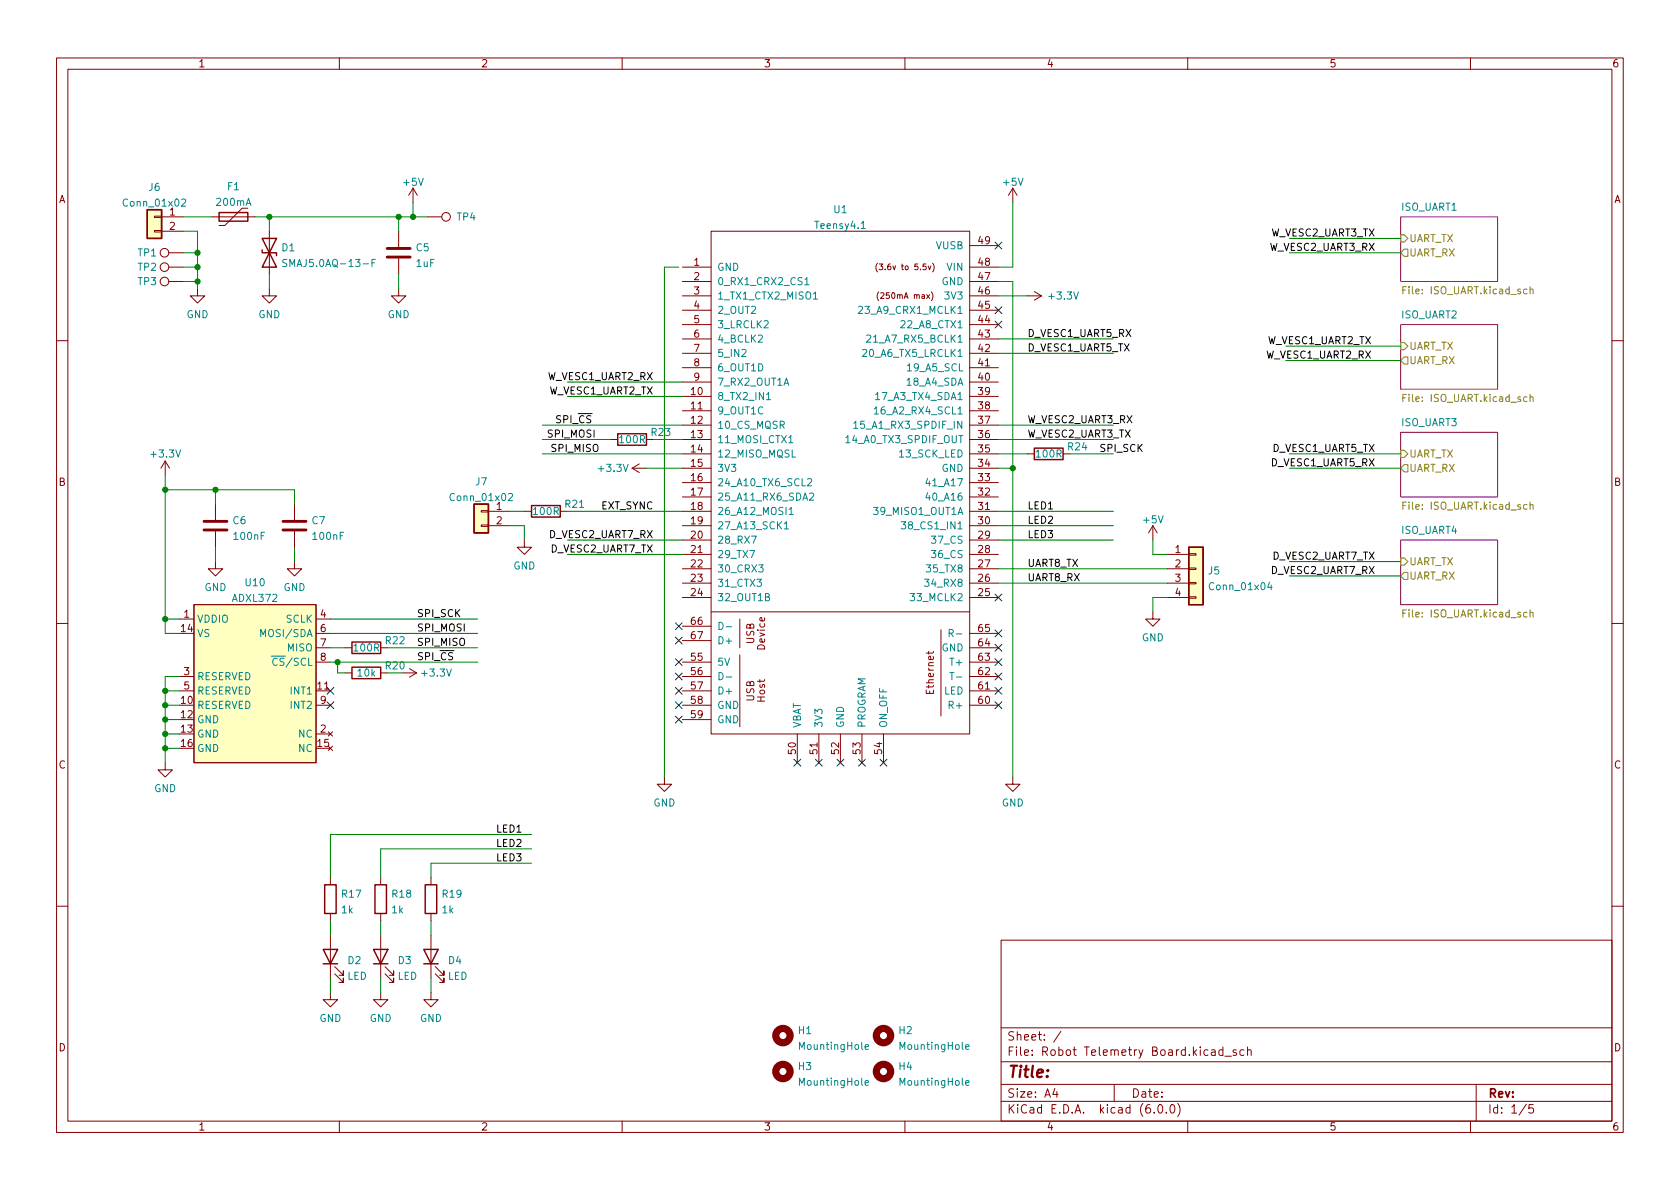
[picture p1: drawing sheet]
<svg xmlns="http://www.w3.org/2000/svg" width="297mm" height="210mm" viewBox="0 0 297 210" stroke-linecap="round" stroke-linejoin="round" font-family="sans-serif">
<g fill="none" stroke="#840000" stroke-width=".18">
<path d="M10 10.2h277v190.1h-277zM12 12.2h273v186.1h-273zM60 10.2v2M110 10.2v2M160 10.2v2M210 10.2v2M260 10.2v2M27.3 38.2h1.3v.3h-1.3zM28.6 38.3h3.8M37.5 38.3h7.6M43.8 36.8h-1l-3 3.1h-1.1M73 33.3l-.7 1.2"/>
<path d="M73 33.3v2.5M73 33.3l.8 1.2M75.6 38.3h2.5M179.1 33.3l-.8 1.2M179.1 33.3v2.5M179.1 33.3l.7 1.2M27.3 40.8h1.3v.2h-1.3zM28.6 40.9h3.8M29.8 44.7h2.6M29.8 49.8h2.6M29.8 47.2h2.6M34.9 51v1.3h1.3l-1.3 1.3-1.2-1.3h1.2"/>
<path d="M47.6 51v1.3h1.3l-1.3 1.3-1.2-1.3h1.2M47.6 40.9v7.6M70.5 51v1.3h1.3l-1.3 1.3-1.3-1.3h1.3M70.5 40.9v2.8M70.5 45.7v2.8M120.6 49.8h5.1M120.6 47.2h5.1M120.6 59.9h5.1M120.6 57.4h5.1M120.6 54.9h5.1M120.6 52.3h5.1M125.7 40.9h45.7v88.9h-45.7z"/>
<path d="M155.2 46.5a1.17 1.17 0 0 0 0 1.6M155.4 51.6a1.17 1.17 0 0 0 0 1.6M164.1 47l.2 .7 .3-.7M164.7 51.6a1.17 1.17 0 0 1 0 1.6M164.9 46.5a1.17 1.17 0 0 1 0 1.6M171.4 49.8h5.1M171.4 47.2h5.1M171.4 59.9h5.1M171.4 57.4h5.1M171.4 54.9h5.1M171.4 52.3h5.1M171.4 43.4h5.1"/>
<path d="M181.6 52.3h2.5M182.9 51.6l1.2 .7M184.1 52.3l-1.2 .8M10 60.2h2M107.9 77.7h1.3M114.3 77.7h1.3M120.6 77.7h5.1M120.6 70.1h5.1M120.6 72.6h5.1M120.6 75.2h5.1M120.6 67.6h5.1M120.6 65h5.1"/>
<path d="M120.6 62.5h5.1M171.4 77.7h5.1M171.4 70.1h5.1M171.4 72.6h5.1M171.4 75.2h5.1M171.4 67.6h5.1M171.4 65h5.1M171.4 62.5h5.1M285 60.2h2M29.2 81.5l-.8 1.3M29.2 81.5v2.6M29.2 81.5l.8 1.3"/>
<path d="M38.1 99.3v1.3h-1.3l1.3 1.2 1.3-1.2h-1.3M38.1 89.1v2.8M38.1 94v2.8M52.1 99.3v1.3h-1.3l1.3 1.2 1.2-1.2h-1.2M52.1 89.1v2.8M52.1 94v2.8M85.1 92.8h1.3v.3h-1.3zM85.1 90.3h1.3v.2h-1.3zM86.4 90.4h3.8M86.4 93h3.8M92.7 95.5v1.3h1.3l-1.3 1.2-1.3-1.2h1.3M92.7 90.4h1.3"/>
<path d="M99.1 90.4h1.2M111.8 82.8h2.5M111.8 82.8l1.2 .8M113 82l-1.2 .8M120.6 90.4h5.1M120.6 80.3h5.1M120.6 82.8h5.1M120.6 85.3h5.1M120.6 87.9h5.1M120.6 93h5.1M120.6 95.5h5.1M120.6 98h5.1"/>
<path d="M171.4 90.4h5.1M171.4 80.3h5.1M171.4 82.8h5.1M171.4 85.3h5.1M171.4 87.9h5.1M171.4 93h5.1M171.4 95.5h5.1M171.4 98h5.1M181.6 80.3h1.3M188 80.3h1.2M203.8 93l-.7 1.2M203.8 93v2.5"/>
<path d="M203.8 93l.8 1.2M206.4 98h3.8M210.2 97.9h1.3v.3h-1.3zM10 110.2h2M31.7 119.6h2.6M31.7 109.5h2.6M34.3 106.9h21.6v28h-21.6zM55.9 117.1h2.5M55.9 114.5h2.5M55.9 112h2.5M55.9 109.5h2.5M61 114.5h1.2"/>
<path d="M61 119h1.2M67.3 114.5h1.3M67.3 119h1.3M71.1 119h2.6M72.4 118.2l1.3 .8M73.7 119l-1.3 .8M120.6 100.6h5.1M120.6 103.1h5.1M120.6 105.7h5.1M120.6 117.1h5.1M120.6 119.6h5.1M120.6 110.7h5.1"/>
<path d="M120.6 113.3h5.1M125.7 108.2h45.7M130.8 109.5v5M130.8 115.8v12.7M164.2 115.2v.5M165 115.2l-.1 .3h-1.1M166.4 111.4v15.2M171.4 100.6h5.1M171.4 103.1h5.1M171.4 105.7h5.1M171.4 117.1h5.1M171.4 119.6h5.1"/>
<path d="M171.4 114.5h5.1M171.4 112h5.1M203.8 108.2v1.3h1.3l-1.3 1.2-1.2-1.2h1.2M206.4 100.6h3.8M206.4 103.1h3.8M206.4 105.7h3.8M210.2 105.5h1.3v.3h-1.3zM210.2 103h1.3v.2h-1.3zM210.2 100.5h1.3v.2h-1.3zM285 110.2h2M29.2 134.9v1.2h-1.3l1.3 1.3 1.3-1.3h-1.3M31.7 122.2h2.6"/>
<path d="M55.9 122.2h2.5M55.9 124.7h2.5M55.9 129.8h2.5M58 131.9l.8 .8M58 129.4l.8 .8M58.8 131.9l-.8 .8M58.8 129.4l-.8 .8M117.5 137.4v1.3h1.2l-1.2 1.2-1.3-1.2h1.3M120.6 122.2h5.1M120.6 124.7h5.1M120.6 127.2h5.1M141 129.8v5.1"/>
<path d="M144.8 129.8v5.1M148.6 129.8v5.1M152.4 129.8v5.1M156.2 129.8v5.1M171.4 122.2h5.1M171.4 124.7h5.1M179.1 137.4v1.3h1.2l-1.2 1.2-1.3-1.2h1.3M58.4 155.2v1.3M67.3 155.2v1.3M76.2 155.2v1.3M10 160.2h2M58.4 175.5v1.3h1.3l-1.3 1.2-1.3-1.2h1.3"/>
<path d="M58.4 161.5v1.3M58.4 165.3v7.7M59.2 172.2l1.5 1.5v-.7v.7h-.8M59.2 170.9l1.5 1.6v-.8v.8h-.8M67.3 175.5v1.3h1.3l-1.3 1.2-1.3-1.2h1.3M67.3 161.5v1.3M67.3 165.3v7.7M68.1 172.2l1.5 1.5v-.7v.7h-.8M68.1 170.9l1.5 1.6v-.8v.8h-.8M76.2 175.5v1.3h1.3l-1.3 1.2-1.3-1.2h1.3M76.2 161.5v1.3M76.2 165.3v7.7"/>
<path d="M77 172.2l1.5 1.5v-.7v.7h-.8M77 170.9l1.5 1.6v-.8v.8h-.8M177 166.3h108v32h-108zM285 160.2h2M60 198.3v2M110 198.3v2M160 198.3v2M177 194.8h108M177 191.8h108M177 187.8h108M177 181.8h108M186.5 192.5l-.4 1h1"/>
<path d="M186.9 193v1M187.6 182.4l-1.3 1.9M197 191.8v3M204.1 196.7v.1M204.9 195.4l.2-.1a.81 .81 0 0 1 .6 .7 .81 .81 0 0 1-.3 .8h-.2a.81 .81 0 0 1-.6-.6 .81 .81 0 0 1 .3-.8zM206.2 196.7v.1M207.1 195.4l.1-.1a.81 .81 0 0 1 .6 .7 .81 .81 0 0 1-.3 .8h-.1a.81 .81 0 0 1-.6-.6 .81 .81 0 0 1 .3-.8zM208.2 195.1a1.72 1.72 0 0 1 0 2.3M210 198.3v2M214.2 185.7h.6l.1 .9M214.9 186l-.5 .1a.29 .29 0 0 0-.3 .2 .29 .29 0 0 0 .3 .3h.5M216.2 185.7l-.4-.1-.3 .3v.4l.1 .3h.6"/>
<path d="M216.2 185.1v1.5M216.6 186.8h1.1M218.6 185.7l-.4-.1-.2 .2 .1 .3 .5 .1v.4h-.6M219.9 185.7l-.4-.1-.3 .3v.4l.2 .3h.5M220.6 185.8l.2-.2 .3 .1 .1 .9M220.6 185.1v1.5M260 198.3v2M261 191.8v6.5M269.9 195.3l-1.3 1.9M271.1 195.3h-.7l-.1 .7 .2-.1 .5 .1 .2 .2-.1 .5-.2 .1-.6-.1"/>
<circle cx="78.9" cy="38.3" r=".76"/>
<circle cx="29.1" cy="47.2" r=".76"/>
<circle cx="29.1" cy="44.7" r=".76"/>
<circle cx="29.1" cy="49.8" r=".76"/>
</g>
<g fill="#fff" stroke="#fff" stroke-width=".18">
<path d="M247.6 38.3h17.2v11.5h-17.2z"/>
<path d="M247.6 95.5h17.2v11.4h-17.2z"/>
<path d="M247.6 76.4h17.2v11.5h-17.2z"/>
<path d="M247.6 57.4h17.2v11.4h-17.2z"/>
</g>
<path d="M247.6 38.3h17.2v11.5h-17.2zM247.6 57.4h17.2v11.4h-17.2zM247.6 76.4h17.2v11.5h-17.2zM247.6 95.5h17.2v11.4h-17.2z" fill="none" stroke="#840084" stroke-width=".18"/>
<g fill="none" stroke="#848400" stroke-width=".18">
<path d="M247.6 41.5h.7l.6 .7-.6 .6h-.7zM247.6 44.7l.7-.6h.6v1.2h-.6zM270.5 51.2l.2-.1 .3 .1 .1 .8M270.5 50.7v1.3M247.6 79.6h.7l.6 .7-.6 .6h-.7zM247.6 60.6h.7l.6 .6-.6 .6h-.7zM248.3 63.1h.6v1.3h-.6l-.7-.7zM270.5 70.3l.2-.1h.3l.1 .8M270.5 69.7v1.3M247.6 98.7h.7l.6 .6-.6 .6h-.7zM248.3 82.2h.6v1.2h-.6l-.7-.6zM270.5 89.3l.2-.1 .3 .1 .1 .8"/>
<path d="M270.5 88.8v1.3M248.3 101.2h.6v1.3h-.6l-.7-.7zM270.5 108.4l.2-.1h.3l.1 .8M270.5 107.8v1.3"/>
</g>
<g fill="none" stroke="#840000" stroke-width=".25">
<path d="M26 37.1h2.6v5.1h-2.6zM38.7 37.6h5.1v1.5h-5.1zM46.4 44.2v.5h2.5v.5M46.4 42.2l2.5 5h-2.5l2.5-5zM109.2 76.7h5.1v2h-5.1zM182.9 79.2h5.1v2.1h-5.1zM83.8 89.1h2.6v5.1h-2.6zM94 89.4h5.1v2h-5.1zM210.2 96.8h2.5v10.1h-2.5zM62.2 113.5h5.1v2.1h-5.1zM62.2 118h5.1v2h-5.1zM57.4 156.5h2v5h-2z"/>
<path d="M66.3 156.5h2v5h-2zM75.2 156.5h2v5h-2zM57.1 167.9h2.6l-1.3 2.5zM57.1 170.4h2.6M66 167.9h2.6l-1.3 2.5zM66 170.4h2.6M74.9 167.9h2.6l-1.3 2.5zM74.9 170.4h2.6"/>
</g>
<path d="M68.5 45.5h4M68.5 43.9h4M36.1 93.7h4M36.1 92.2h4M50 93.7h4.1M50 92.2h4.1" fill="none" stroke="#840000" stroke-width=".51"/>
<g fill="none" stroke="#008484" stroke-width=".18">
<path d="M32.1 35.3l.5-.1 .2 .4-.7 .9h.7M50.7 45.9h-.5l-.2 .2 .1 .3 .5 .3v.3l-.1 .1h-.5M65.8 46.5h.4M66.4 45.9h-.6v1.2M142.3 49.4l.4-.3v1.3M142.3 50.4h.7M143.8 52.9h.7M151.8 54.3l.5-.1 .2 .3-.8 .9h.8M152.3 40.4h.7M153.2 59.4l.5-.2 .3 .4-.8 .9h.8M135.5 70.7h.8M139.5 78.3h.7"/>
<path d="M149.6 77.4l.3-.4v1.3M149.6 78.3h.7M150.9 74.8l.4-.3v1.3M150.9 75.8h.8M152.5 61.9l.5-.1 .2 .3-.7 1h.7M154.6 72.3l.3-.4v1.3M154.6 73.2h.7M154.8 69.8l.4-.4v1.3M154.8 70.7h.7M89.9 87.4l.5-.1 .2 .3-.8 .9h.8M132.9 94.8h.8l-.5 1.3M138.7 92.6l.3-.3v1.2"/>
<path d="M138.7 93.5h.7M139.5 90.1l.4-.4v1.3M139.5 91h.7M142.8 84.8l.5-.2 .2 .4-.8 .9h.8M143.2 87.3l.4-.1 .3 .3-.8 1h.8M159.4 92.3h.7l-.4 .4 .4 .2v.5l-.2 .1-.5-.1M46.1 112.6v-1.3l.4 .9 .5-.9v1.3M127.1 118.9a.64 .64 0 0 1 .8 .7 .64 .64 0 0 1-.8 .6zM127.1 110a.64 .64 0 0 1 .8 .7 .64 .64 0 0 1-.8 .6zM128.4 119.7h1M128.4 110.8h1M163.5 102.4h.7l-.4 .5 .4 .1v.6l-.2 .1-.5-.1"/>
<path d="M167.8 112l.6-.1 .1-.2v-.3l-.7-.1v1.3M167.9 118.9h.8M224.5 103l-.4 .9h.8M224.8 103.4v.9M153 185.1l.6-.1-.1-.2-.4-.1-.1 .2v.6h.5M153 191.5l.6-.1-.1-.3h-.4l-.1 .2v.6h.5M170.7 185.1l.6-.1v-.2l-.4-.1-.2 .2 .1 .6h.5M170.7 191.5l.6-.1v-.3h-.4l-.2 .2 .1 .6h.5"/>
</g>
<g fill="#ffffc2" stroke="#ffffc2" stroke-width=".18">
<path d="M83.8 89.1h2.6v5.1h-2.6z"/>
<path d="M34.3 106.9h21.6v28h-21.6z"/>
<path d="M26 37.1h2.6v5.1h-2.6z"/>
<path d="M210.2 96.8h2.5v10.1h-2.5z"/>
</g>
<g fill="none" stroke="#840000" stroke-width="1.3">
<circle cx="138.4" cy="189.5" r="1.27"/>
<circle cx="138.4" cy="183.1" r="1.27"/>
<circle cx="156.2" cy="189.5" r="1.27"/>
<circle cx="156.2" cy="183.1" r="1.27"/>
</g>
<g fill="none" stroke="#008400" stroke-width=".18">
<path d="M32.4 38.3h5.1M45.1 38.3h30.5M47.6 38.3v2.6M70.5 38.3v2.6M73 35.8v2.5M179.1 35.8v11.4h-2.6M32.4 40.9h2.5v10.1M32.4 47.2h2.5M32.4 49.8h2.5M32.4 44.7h2.5M47.6 48.5v2.5M70.5 48.5v2.5"/>
<path d="M120 47.2h-2.5v90.2M176.5 49.8h2.6v87.6M176.5 59.9h20.3M176.5 52.3h5.1M228 44.7h19.6M228 42.2h19.6M95.9 77.7h12M95.9 75.2h24.7M100.3 67.6h20.3M100.3 70.1h20.3M115.6 77.7h5M176.5 77.7h20.3"/>
<path d="M176.5 75.2h20.3M176.5 62.5h20.3M227.3 63.7h20.3M227.3 61.2h20.3M29.2 84.1v27.9h2.5M29.2 86.6h22.9v2.5M38.1 86.6v2.5M38.1 96.8v2.5M52.1 96.8v2.5M90.2 93h2.5v2.5M90.2 90.4h2.5M95.9 80.3h24.7"/>
<path d="M100.3 95.5h20.3M100.3 98h20.3M100.3 90.4h20.3M114.3 82.8h6.3M176.5 95.5h20.3M176.5 93h20.3M176.5 90.4h20.3M176.5 80.3h5.1M176.5 82.8h2.6M189.2 80.3h7.6M203.8 95.5v2.5h2.6M228 80.3h19.6"/>
<path d="M228 82.8h19.6M228 99.3h19.6M29.2 109.5h2.5M31.7 119.6h-2.5v15.3M58.4 112h26.1M58.4 117.1h26.1M58.4 114.5h2.6M58.4 109.5h26.1M59.7 117.1v1.9h1.3M68.6 114.5h15.9M176.5 103.1h29.9M176.5 100.6h29.9"/>
<path d="M206.4 105.7h-2.6v2.5M228 101.8h19.6M29.2 127.2h2.5M29.2 122.2h2.5M29.2 124.7h2.5M29.2 132.3h2.5M29.2 129.8h2.5M94 152.6h-17.8v2.6M94 150.1h-26.7v5.1M94 147.6h-35.6v7.6M58.4 162.8v2.5M58.4 173v2.5"/>
<path d="M67.3 162.8v2.5M67.3 173v2.5M76.2 162.8v2.5M76.2 173v2.5"/>
</g>
<g fill="none" stroke="#000084" stroke-width=".18">
<path d="M175.9 56.8l1.2 1.2M175.9 42.8l1.2 1.2M175.9 54.2l1.2 1.3M177.1 56.8l-1.2 1.2M177.1 42.8l-1.2 1.2M177.1 54.2l-1.2 1.3M119.4 110.1l1.2 1.2M119.4 112.7l1.2 1.2M119.4 116.5l1.2 1.2M119.4 119l1.2 1.2M120.6 110.1l-1.2 1.2M120.6 112.7l-1.2 1.2"/>
<path d="M120.6 116.5l-1.2 1.2M120.6 119l-1.2 1.2M175.9 105l1.2 1.3M175.9 111.4l1.2 1.2M175.9 119l1.2 1.2M175.9 116.5l1.2 1.2M175.9 113.9l1.2 1.3M177.1 105l-1.2 1.3M177.1 111.4l-1.2 1.2M177.1 119l-1.2 1.2M177.1 116.5l-1.2 1.2M177.1 113.9l-1.2 1.3"/>
<path d="M57.8 121.6l1.2 1.2M57.8 124.1l1.2 1.2M59 121.6l-1.2 1.2M59 124.1l-1.2 1.2M119.4 126.6l1.2 1.3M119.4 124.1l1.2 1.2M119.4 121.6l1.2 1.2M120.6 126.6l-1.2 1.3M120.6 124.1l-1.2 1.2M120.6 121.6l-1.2 1.2M140.4 134.3l1.2 1.2M141.6 134.3l-1.2 1.2"/>
<path d="M144.2 134.3l1.2 1.2M145.4 134.3l-1.2 1.2M148 134.3l1.2 1.2M149.2 134.3l-1.2 1.2M151.8 134.3l1.2 1.2M153 134.3l-1.2 1.2M155.6 134.3l1.2 1.2M156.8 134.3l-1.2 1.2M175.9 121.6l1.2 1.2M175.9 124.1l1.2 1.2M177.1 121.6l-1.2 1.2M177.1 124.1l-1.2 1.2"/>
</g>
<g fill="#008400" stroke="#008400" stroke-width=".18">
<circle cx="38.1" cy="86.6" r=".46"/>
<circle cx="34.9" cy="49.8" r=".46"/>
<circle cx="34.9" cy="47.2" r=".46"/>
<circle cx="70.5" cy="38.3" r=".46"/>
<circle cx="47.6" cy="38.3" r=".46"/>
<circle cx="73" cy="38.3" r=".46"/>
<circle cx="34.9" cy="44.7" r=".46"/>
<circle cx="29.2" cy="109.5" r=".46"/>
<circle cx="29.2" cy="122.2" r=".46"/>
<circle cx="29.2" cy="124.7" r=".46"/>
<circle cx="59.7" cy="117.1" r=".46"/>
<circle cx="29.2" cy="86.6" r=".46"/>
<circle cx="29.2" cy="132.3" r=".46"/>
<circle cx="29.2" cy="129.8" r=".46"/>
<circle cx="29.2" cy="127.2" r=".46"/>
<circle cx="179.1" cy="82.8" r=".46"/>
</g>
<text font-size="2.8" fill="#840000" x="178" y="190.6">Title:</text>
<g font-size="2.1" fill="#840000">
<text x="178" y="184">Sheet: /</text>
<text x="178" y="186.7">File: Robot Telemetry Board.kicad_sch</text>
<text x="178" y="196.9">KiCad E.D.A. kicad (6.0.0)</text>
<text x="178" y="194.1">Size: A4</text>
<text x="200" y="194.1">Date:</text>
<text x="263" y="194.1">Rev:</text>
<text x="263" y="196.9">Id: 1/5</text>
</g>
<g font-size="1.8" fill="#840000">
<text x="35" y="11.9">1</text>
<text x="85" y="11.9">2</text>
<text x="135" y="11.9">3</text>
<text x="185" y="11.9">4</text>
<text x="235" y="11.9">5</text>
<text x="285" y="11.9">6</text>
<text x="10.3" y="35.9">A</text>
<text x="285.3" y="35.9">A</text>
<text x="30" y="38.1">1</text>
<text x="30" y="40.6">2</text>
<text x="122.7" y="47">1</text>
<text x="173" y="47">48</text>
<text x="173" y="43.2">49</text>
<text x="122.7" y="49.5">2</text>
<text x="122.7" y="52.1">3</text>
<text x="173" y="52.1">46</text>
<text x="173" y="49.5">47</text>
<text x="122.7" y="57.1">5</text>
<text x="122.7" y="59.7">6</text>
<text x="122.7" y="54.6">4</text>
<text x="173" y="59.7">43</text>
<text x="173" y="57.1">44</text>
<text x="173" y="54.6">45</text>
<text x="122.7" y="62.2">7</text>
<text x="122.7" y="64.8">8</text>
<text x="173" y="64.8">41</text>
<text x="173" y="62.2">42</text>
<text x="122.2" y="69.8">10</text>
<text x="122.7" y="67.3">9</text>
<text x="173" y="69.8">39</text>
<text x="173" y="67.3">40</text>
<text x="122.2" y="72.4">11</text>
<text x="122.2" y="74.9">12</text>
<text x="122.2" y="77.5">13</text>
<text x="173" y="77.5">36</text>
<text x="173" y="74.9">37</text>
<text x="173" y="72.4">38</text>
<text x="122.2" y="80">14</text>
<text x="122.2" y="82.5">15</text>
<text x="173" y="80">35</text>
<text x="173" y="82.5">34</text>
<text x="10.3" y="85.9">B</text>
<text x="122.2" y="85.1">16</text>
<text x="122.2" y="87.6">17</text>
<text x="173" y="87.6">32</text>
<text x="173" y="85.1">33</text>
<text x="285.3" y="85.9">B</text>
<text x="87.8" y="90.2">1</text>
<text x="87.8" y="92.7">2</text>
<text x="122.2" y="90.2">18</text>
<text x="122.2" y="92.7">19</text>
<text x="122.2" y="95.2">20</text>
<text x="173" y="95.2">29</text>
<text x="173" y="92.7">30</text>
<text x="173" y="90.2">31</text>
<text x="122.2" y="97.8">21</text>
<text x="122.2" y="100.3">22</text>
<text x="173" y="100.3">27</text>
<text x="173" y="97.8">28</text>
<text x="207.8" y="97.8">1</text>
<text x="207.8" y="100.3">2</text>
<text x="122.2" y="102.9">23</text>
<text x="122.2" y="105.4">24</text>
<text x="173" y="105.4">25</text>
<text x="173" y="102.9">26</text>
<text x="207.8" y="102.9">3</text>
<text x="207.8" y="105.4">4</text>
<text x="32" y="111.8">14</text>
<text x="32.5" y="109.2">1</text>
<text x="56.7" y="109.2">4</text>
<text x="56.7" y="111.8">6</text>
<text x="122.2" y="110.5">66</text>
<text x="122.2" y="113">67</text>
<text x="133.3" y="113.9" transform="rotate(-90 133.3 113.9)">USB</text>
<text x="173" y="111.8">65</text>
<text x="32.5" y="119.4">3</text>
<text x="56.7" y="114.3">7</text>
<text x="56.7" y="116.8">8</text>
<text x="122.2" y="116.8">55</text>
<text x="122.2" y="119.4">56</text>
<text x="135.3" y="114.9" transform="rotate(-90 135.3 114.9)">Device</text>
<text x="173" y="119.4">62</text>
<text x="173" y="116.8">63</text>
<text x="173" y="114.3">64</text>
<text x="32" y="124.5">10</text>
<text x="32.5" y="121.9">5</text>
<text x="56.2" y="121.9">11</text>
<text x="56.7" y="124.5">9</text>
<text x="122.2" y="121.9">57</text>
<text x="122.2" y="124.5">58</text>
<text x="133.3" y="124" transform="rotate(-90 133.3 124)">USB</text>
<text x="135.3" y="124.1" transform="rotate(-90 135.3 124.1)">Host</text>
<text x="165.1" y="122.6" transform="rotate(-90 165.1 122.6)">Ethernet</text>
<text x="173" y="124.5">60</text>
<text x="173" y="121.9">61</text>
<text x="32" y="127">12</text>
<text x="32" y="129.5">13</text>
<text x="56.7" y="129.5">2</text>
<text x="122.2" y="127">59</text>
<text x="10.3" y="135.9">C</text>
<text x="32" y="132.1">16</text>
<text x="56.2" y="132.1">15</text>
<text x="140.7" y="133.3" transform="rotate(-90 140.7 133.3)">50</text>
<text x="144.5" y="133.3" transform="rotate(-90 144.5 133.3)">51</text>
<text x="148.3" y="133.3" transform="rotate(-90 148.3 133.3)">52</text>
<text x="152.1" y="133.3" transform="rotate(-90 152.1 133.3)">53</text>
<text x="156" y="133.3" transform="rotate(-90 156 133.3)">54</text>
<text x="285.3" y="135.9">C</text>
<text x="10.3" y="185.9">D</text>
<text x="285.3" y="185.9">D</text>
<text x="35" y="199.9">1</text>
<text x="85" y="199.9">2</text>
<text x="135" y="199.9">3</text>
<text x="185" y="199.9">4</text>
<text x="235" y="199.9">5</text>
<text x="285" y="199.9">6</text>
</g>
<g font-size="1.8" fill="#008484">
<text x="26.3" y="33.7">J6</text>
<text x="40.2" y="33.6">F1</text>
<text x="71.4" y="32.8">+5V</text>
<text x="177.5" y="32.8">+5V</text>
<text x="22.1" y="36.5">Conn_01x02</text>
<text x="38.4" y="36.4">200mA</text>
<text x="80.8" y="39">TP4</text>
<text x="144.3" y="40.5">Teensy4.1</text>
<text x="147.5" y="37.7">U1</text>
<text x="247.8" y="37.2">ISO_UART1</text>
<text x="24.4" y="45.3">TP1</text>
<text x="24.4" y="47.9">TP2</text>
<text x="49.8" y="44.4">D1</text>
<text x="51" y="47.2">SMAJ5.0AQ-13-F</text>
<text x="73.6" y="44.4">C5</text>
<text x="73.6" y="47.2">1uF</text>
<text x="126.7" y="47.9">GND</text>
<text x="165.5" y="44.1">VUSB</text>
<text x="167.5" y="47.9">VIN</text>
<text x="24.4" y="50.4">TP3</text>
<text x="126.7" y="50.4">0_RX1_CRX2_CS1</text>
<text x="126.7" y="53">1_TX1_CTX2_MISO1</text>
<text x="166.5" y="50.4">GND</text>
<text x="167.3" y="53">3V3</text>
<text x="185.6" y="53">+3.3V</text>
<text x="33" y="56.2">GND</text>
<text x="45.7" y="56.2">GND</text>
<text x="68.5" y="56.2">GND</text>
<text x="126.7" y="58">3_LRCLK2</text>
<text x="126.7" y="55.5">2_OUT2</text>
<text x="152.4" y="55.5">23_A9_CRX1_MCLK1</text>
<text x="159.7" y="58">22_A8_CTX1</text>
<text x="247.8" y="56.3">ISO_UART2</text>
<text x="126.7" y="60.6">4_BCLK2</text>
<text x="126.7" y="63.1">5_IN2</text>
<text x="126.7" y="65.7">6_OUT1D</text>
<text x="153" y="63.1">20_A6_TX5_LRCLK1</text>
<text x="153.9" y="60.6">21_A7_RX5_BCLK1</text>
<text x="160.7" y="65.7">19_A5_SCL</text>
<text x="126.7" y="70.7">8_TX2_IN1</text>
<text x="126.7" y="68.2">7_RX2_OUT1A</text>
<text x="155.3" y="70.7">17_A3_TX4_SDA1</text>
<text x="160.5" y="68.2">18_A4_SDA</text>
<text x="115.2" y="77.1">R23</text>
<text x="126.7" y="73.3">9_OUT1C</text>
<text x="126.7" y="75.8">10_CS_MQSR</text>
<text x="151.9" y="75.8">15_A1_RX3_SPDIF_IN</text>
<text x="155.3" y="73.3">16_A2_RX4_SCL1</text>
<text x="247.8" y="75.3">ISO_UART3</text>
<text x="26.9" y="80.9">+3.3V</text>
<text x="106" y="83.4">+3.3V</text>
<text x="109.6" y="78.4">100R</text>
<text x="126.7" y="78.4">11_MOSI_CTX1</text>
<text x="126.7" y="80.9">12_MISO_MQSL</text>
<text x="126.7" y="83.4">3V3</text>
<text x="150.1" y="78.4">14_A0_TX3_SPDIF_OUT</text>
<text x="159.2" y="80.9">13_SCK_LED</text>
<text x="166.5" y="83.4">GND</text>
<text x="183.3" y="80.9">100R</text>
<text x="188.9" y="79.6">R24</text>
<text x="79.9" y="88.6">Conn_01x02</text>
<text x="84.1" y="85.8">J7</text>
<text x="100" y="89.8">R21</text>
<text x="126.7" y="86">24_A10_TX6_SCL2</text>
<text x="126.7" y="88.5">25_A11_RX6_SDA2</text>
<text x="164.2" y="88.5">40_A16</text>
<text x="164.2" y="86">41_A17</text>
<text x="41.2" y="92.7">C6</text>
<text x="41.5" y="95.5">100nF</text>
<text x="55.2" y="92.7">C7</text>
<text x="55.4" y="95.5">100nF</text>
<text x="94.4" y="91.1">100R</text>
<text x="126.7" y="91.1">26_A12_MOSI1</text>
<text x="126.7" y="93.6">27_A13_SCK1</text>
<text x="155" y="91.1">39_MISO1_OUT1A</text>
<text x="160.3" y="93.6">38_CS1_IN1</text>
<text x="202.2" y="92.5">+5V</text>
<text x="247.8" y="94.4">ISO_UART4</text>
<text x="90.7" y="100.7">GND</text>
<text x="126.7" y="96.1">28_RX7</text>
<text x="126.7" y="98.7">29_TX7</text>
<text x="126.7" y="101.2">30_CRX3</text>
<text x="164.2" y="101.2">35_TX8</text>
<text x="165" y="98.7">36_CS</text>
<text x="165" y="96.1">37_CS</text>
<text x="213.7" y="101.6">J5</text>
<text x="36.1" y="104.5">GND</text>
<text x="41.2" y="106.4">ADXL372</text>
<text x="43.5" y="103.6">U10</text>
<text x="50.1" y="104.5">GND</text>
<text x="126.7" y="103.8">31_CTX3</text>
<text x="126.7" y="106.3">32_OUT1B</text>
<text x="161.4" y="106.3">33_MCLK2</text>
<text x="164" y="103.8">34_RX8</text>
<text x="214.1" y="104.4">Conn_01x04</text>
<text x="34.8" y="110.1">VDDIO</text>
<text x="34.8" y="112.6">VS</text>
<text x="46.6" y="112.6">MOSI/SDA</text>
<text x="50.6" y="110.1">SCLK</text>
<text x="68.2" y="113.9">R22</text>
<text x="126.7" y="113.9">D+</text>
<text x="168.6" y="112.6">R-</text>
<text x="201.9" y="113.4">GND</text>
<text x="47.5" y="117.7">~{CS}/SCL</text>
<text x="50.9" y="115.2">MISO</text>
<text x="62.7" y="115.2">100R</text>
<text x="63.3" y="119.6">10k</text>
<text x="74.8" y="119.6">+3.3V</text>
<text x="126.7" y="117.7">5V</text>
<text x="166.5" y="115.2">GND</text>
<text x="168.3" y="117.7">T+</text>
<text x="34.8" y="125.3">RESERVED</text>
<text x="34.8" y="120.3">RESERVED</text>
<text x="34.8" y="122.8">RESERVED</text>
<text x="51.5" y="122.8">INT1</text>
<text x="51.5" y="125.3">INT2</text>
<text x="126.7" y="122.8">D+</text>
<text x="126.7" y="125.3">GND</text>
<text x="166.9" y="122.8">LED</text>
<text x="168.1" y="125.3">R+</text>
<text x="168.8" y="120.3">T-</text>
<text x="34.8" y="127.9">GND</text>
<text x="34.8" y="130.4">GND</text>
<text x="52.8" y="130.4">NC</text>
<text x="126.7" y="127.9">GND</text>
<text x="141.6" y="128.8" transform="rotate(-90 141.6 128.8)">VBAT</text>
<text x="145.4" y="128.8" transform="rotate(-90 145.4 128.8)">3V3</text>
<text x="149.2" y="128.8" transform="rotate(-90 149.2 128.8)">GND</text>
<text x="153" y="128.8" transform="rotate(-90 153 128.8)">PROGRAM</text>
<text x="156.8" y="128.8" transform="rotate(-90 156.8 128.8)">ON_OFF</text>
<text x="34.8" y="133">GND</text>
<text x="52.8" y="133">NC</text>
<text x="27.2" y="140.1">GND</text>
<text x="115.5" y="142.6">GND</text>
<text x="177.1" y="142.6">GND</text>
<text x="60.4" y="161.5">1k</text>
<text x="60.5" y="158.7">R17</text>
<text x="69.3" y="161.5">1k</text>
<text x="69.4" y="158.7">R18</text>
<text x="78.2" y="161.5">1k</text>
<text x="78.3" y="158.7">R19</text>
<text x="61.4" y="173.2">LED</text>
<text x="61.5" y="170.5">D2</text>
<text x="70.3" y="173.2">LED</text>
<text x="70.4" y="170.5">D3</text>
<text x="79.2" y="173.2">LED</text>
<text x="79.3" y="170.5">D4</text>
<text x="56.5" y="180.7">GND</text>
<text x="65.3" y="180.7">GND</text>
<text x="74.2" y="180.7">GND</text>
<text x="141.2" y="182.9">H1</text>
<text x="141.5" y="185.6">MountingHole</text>
<text x="159" y="182.9">H2</text>
<text x="159.3" y="185.6">MountingHole</text>
<text x="141.2" y="189.2">H3</text>
<text x="141.5" y="192">MountingHole</text>
<text x="159" y="189.2">H4</text>
<text x="159.3" y="192">MountingHole</text>
</g>
<g font-size="1.8">
<text x="224.6" y="41.8">W_VESC2_UART3_TX</text>
<text x="224.4" y="44.3">W_VESC2_UART3_RX</text>
<text x="181.6" y="59.6">D_VESC1_UART5_RX</text>
<text x="181.6" y="62.1">D_VESC1_UART5_TX</text>
<text x="223.8" y="63.4">W_VESC1_UART2_RX</text>
<text x="224" y="60.9">W_VESC1_UART2_TX</text>
<text x="96.8" y="67.2">W_VESC1_UART2_RX</text>
<text x="97" y="69.7">W_VESC1_UART2_TX</text>
<text x="97.1" y="77.4">SPI_MOSI</text>
<text x="97.1" y="74.8">SPI_~{CS}</text>
<text x="181.6" y="77.4">W_VESC2_UART3_TX</text>
<text x="181.6" y="74.8">W_VESC2_UART3_RX</text>
<text x="97.7" y="79.9">SPI_MISO</text>
<text x="194.3" y="79.9">SPI_SCK</text>
<text x="224.8" y="82.4">D_VESC1_UART5_RX</text>
<text x="225" y="79.9">D_VESC1_UART5_TX</text>
<text x="97.2" y="95.1">D_VESC2_UART7_RX</text>
<text x="106.2" y="90.1">EXT_SYNC</text>
<text x="181.6" y="92.6">LED2</text>
<text x="181.6" y="90.1">LED1</text>
<text x="181.6" y="95.1">LED3</text>
<text x="97.4" y="97.7">D_VESC2_UART7_TX</text>
<text x="181.6" y="100.2">UART8_TX</text>
<text x="224.8" y="101.5">D_VESC2_UART7_RX</text>
<text x="225" y="99">D_VESC2_UART7_TX</text>
<text x="181.6" y="102.8">UART8_RX</text>
<text x="73.7" y="109.1">SPI_SCK</text>
<text x="73.7" y="111.7">SPI_MOSI</text>
<text x="73.7" y="114.2">SPI_MISO</text>
<text x="73.7" y="116.7">SPI_~{CS}</text>
<text x="87.6" y="149.8">LED2</text>
<text x="87.6" y="147.2">LED1</text>
<text x="87.6" y="152.3">LED3</text>
</g>
<g font-size="1.8" fill="#848400">
<text x="249.1" y="42.8">UART_TX</text>
<text x="249.1" y="45.3">UART_RX</text>
<text x="248.5" y="52">File: ISO_UART.kicad_sch</text>
<text x="249.1" y="61.8">UART_TX</text>
<text x="249.1" y="64.4">UART_RX</text>
<text x="248.5" y="71.1">File: ISO_UART.kicad_sch</text>
<text x="249.1" y="80.9">UART_TX</text>
<text x="249.1" y="83.4">UART_RX</text>
<text x="248.5" y="90.1">File: ISO_UART.kicad_sch</text>
<text x="249.1" y="99.9">UART_TX</text>
<text x="249.1" y="102.5">UART_RX</text>
<text x="248.5" y="109.2">File: ISO_UART.kicad_sch</text>
</g>
<text font-size="1.8" fill="#008400" x="68.2" y="118.4">R20</text>
<g font-size="1.4" fill="#840000">
<text x="155.7" y="47.7">(3.6v to 5.5v)</text>
<text x="155.6" y="52.8">(250mA max)</text>
</g>
</svg>
